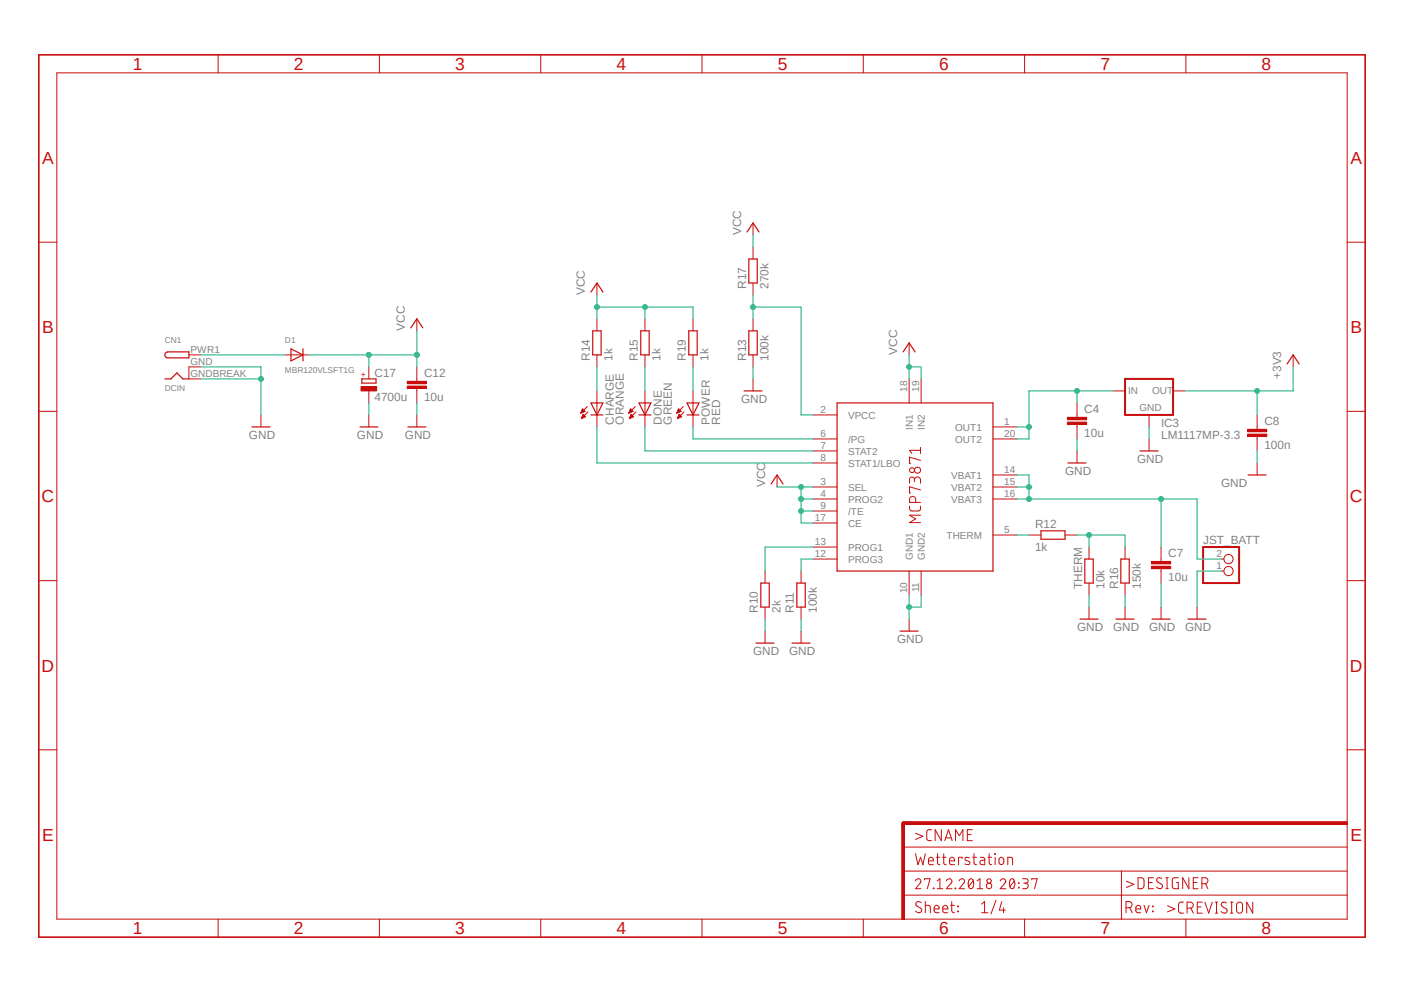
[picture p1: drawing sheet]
<svg xmlns="http://www.w3.org/2000/svg" width="297mm" height="210mm" viewBox="0 0 297 210" stroke-linecap="round" stroke-linejoin="round" font-family="sans-serif">
<path d="M7.9 11.3l281.2 187.3M289.1 11.3l-281.2 187.3" fill="none" stroke="#fff" stroke-width=".21"/>
<path d="M190.8 174.1h.5v20.3h-.5z" fill-rule="evenodd" fill="#c90d0c"/>
<path d="M190.8 174.1h.5v20.3h-.5z" fill="none" stroke="#c90d0c" stroke-width=".21"/>
<path d="M191 173.8h94v.6h-94z" fill-rule="evenodd" fill="#c90d0c"/>
<g fill="none" stroke="#c90d0c" stroke-width=".21">
<path d="M12 15.4h273v179h-273zM46.1 11.6v3.8M80.3 11.6v3.8M114.4 11.6v3.8M148.5 11.6v3.8M182.6 11.6v3.8M216.7 11.6v3.8M250.9 11.6v3.8M8.2 51.2h3.8M159.3 52.2v2.6M159.3 59.9v2.5M285 51.2h3.8"/>
<path d="M126.3 67.4v2.6M126.3 75.1v2.5M136.4 67.4v2.6M136.4 75.1v2.5M146.6 67.4v2.6M146.6 75.1v2.5M159.3 67.4v2.6M159.3 75.1v2.5M192.3 72.5v2.6M8.2 87h3.8M172 87.8h5.1M172 92.8h5.1"/>
<path d="M172 95.4h5.1M172 97.9h5.1M192.3 80.1v5.1M194.7 94.6v1.3M194.7 97.4l-2.3-.7v1.3h.3M194.7 95.2h-2.3l.5 .7M194.9 80.1v5.1M210.1 92.8h5M210.1 90.3h5M227.8 87.8v.5M227.8 89.8v.5M227.8 95.4v2.5"/>
<path d="M235.5 82.7h2.5M243.1 87.8v2.5M248.2 82.7h2.5M285 87h3.8M172 108.1h5.1M172 103h5.1M172 105.5h5.1M172 110.6h5.1M172 118.2h5.1M172 115.7h5.1M192.4 107.1v.5l.3 .4 1.5 .1a.45 .45 0 0 0 .5-.5v-.5M193.5 101.5a.64 .64 0 0 1 .6-.6 .64 .64 0 0 1 .6 .6v.7"/>
<path d="M193.5 101.9v-.5a.53 .53 0 0 0-.6-.5 .53 .53 0 0 0-.5 .5v.8M193.7 106.3v-.7a.66 .66 0 0 0-.6-.6 .66 .66 0 0 0-.7 .6v.7h2.3M194.7 109h-2.3l1.3 .7-1.3 .8h2.3M194.7 103.6l-2.3-.6v1.3h.3M210.1 103h5M210.1 105.5h5M210.1 113.2h5M210.1 100.5h5M217.7 113.2h2.5M225.3 113.2h2.5M230.4 115.7v2.5M238 115.7v2.5"/>
<path d="M8.2 122.8h3.8M161.8 120.8v2.5M161.8 128.4v2.5M161.8 133.5v2.5M169.5 120.8v2.5M169.5 128.4v2.5M169.5 133.5v2.5M192.3 120.8v5.1M192.3 130.9v2.6M194.9 120.8v5.1M230.4 123.3v2.6M230.4 128.4v2.5"/>
<path d="M238 123.3v2.6M238 128.4v2.5M245.6 128.4v2.5M285 122.8h3.8M8.2 158.6h3.8M285 158.6h3.8M191 173.8h94v.6h-94zM191.1 179.2h93.9M193.7 176.2l1.5 .7-1.5 .6M197.1 175.5h-.8l-.3 .5 .2 1.6 .9 .2M199.1 175.5v2.3l-1.3-2.3v2.3M199.9 177.8l.8-2.3 .7 2.3"/>
<path d="M200.1 177.2h1.1M202.1 177.8v-2.3l.8 1.2 .8-1.2v2.3M204.6 176.5h.8M205.7 175.5h-1.1v2.3h1.1M46.1 194.4v3.8M80.3 194.4v3.8M114.4 194.4v3.8M148.5 194.4v3.8M182.6 194.4v3.8M191.1 189.3h93.9M191.1 184.2h93.9M193.7 186.3a.57 .57 0 0 1 .8-.4 .57 .57 0 0 1 .1 .9l-.9 1.2h1.1"/>
<path d="M193.7 180.6l.5 2.3 .5-1.6 .5 1.6 .5-2.3M194.9 190.9a.61 .61 0 0 0-.8-.2 .61 .61 0 0 0-.3 .8 1.75 1.75 0 0 1 1.2 1l-.1 .2a.75 .75 0 0 1-1.2 0M195.6 186.1v-.3h1.2l-.6 2.2M195.7 191.5h.7l.3 .1 .1 1.4M195.7 190.7v2.3M196.4 182.1h1a.54 .54 0 0 0-.3-.8 .54 .54 0 0 0-.7 .5v.7l.2 .3 .8 .1M197.4 187.8l.2 .2zM197.6 192.2h1.1a.55 .55 0 0 0-.4-.7 .55 .55 0 0 0-.7 .5v.6l.2 .4h.9M198.1 181.3h.7M198.3 188h1.1M198.3 186.3l.5-.5v2.2M198.3 180.6v1.9l.2 .3 .3 .1"/>
<path d="M199.4 181.3h.8M199.4 192.2h1.1a.55 .55 0 0 0-.4-.7 .55 .55 0 0 0-.7 .5l.1 .8 .3 .2h.7M199.6 180.6v1.9l.3 .3 .3 .1M200.2 186.3a.58 .58 0 0 1 .8-.4 .58 .58 0 0 1 .2 .9l-1 1.2h1.2M200.9 182.1h1a.55 .55 0 0 0-.3-.8 .55 .55 0 0 0-.7 .5v.9l.4 .2h.6M201.1 191.5h.8M201.3 190.7v1.9l.2 .4h.4M202.1 187.8l.1 .2zM202.6 191.6l.1 .2zM202.6 192.7l.1 .1zM202.9 186.3a.57 .57 0 0 1 .8-.4 .57 .57 0 0 1 .2 .9l-1 1.2h1.1M203.5 181.6v-.3h-.7v1.6"/>
<path d="M205.1 181.4a.55 .55 0 0 0-1 .3l.1 .2 .9 .4a.38 .38 0 0 1-.2 .6l-.8-.1M205.1 186a.44 .44 0 0 1 .7 .1 1.31 1.31 0 0 1-.4 1.9l-.2-.1a1.47 1.47 0 0 1-.1-1.9zM205.8 181.3h.8M205.9 186.3l-1 1.2M206 180.6v1.9a.43 .43 0 0 0 .6 .4M206.7 188h1.2M206.7 186.3l.6-.5v2.2M207.4 181.3l.7 .1 .2 .3v1.2h-.6a.47 .47 0 0 1-.4-.5 .47 .47 0 0 1 .4-.5h.6M207.6 193h1.4M207.6 191.2l.7-.5v2.3M209 181.3h.8M209.3 180.6v1.9l.2 .3 .3 .1"/>
<path d="M210.4 180.6l.2 .1zM210.5 181.3v1.6M210.7 190.4l-1.1 2.9M211.5 181.4a.5 .5 0 0 1 .6-.1 .5 .5 0 0 1 .2 .5v.5a.51 .51 0 0 1-.5 .6 .51 .51 0 0 1-.5-.6zM211.6 186.3a.58 .58 0 0 1 .8-.4 .58 .58 0 0 1 .2 .9l-1 1.2h1.2M211.9 190.7l-.5 1.8h1.3M212.3 192v1M213.2 182.9v-1.6l.8 .1 .2 .1v1.4M213.8 186a.41 .41 0 0 1 .4-.2 .41 .41 0 0 1 .3 .3 1.36 1.36 0 0 1-.4 1.9l-.1-.1a1.47 1.47 0 0 1-.2-1.9zM214.6 186.3l-.9 1.2M215.5 186.7l.1 .2zM215.5 187.7l.1 .1z"/>
<path d="M216.3 185.8h.7a.47 .47 0 0 1 .5 .5 .47 .47 0 0 1-.5 .5h-.4M216.7 194.4v3.8M216.9 186.8a.59 .59 0 0 1 .6 .6 .59 .59 0 0 1-.6 .6h-.6M218.3 186.1v-.3h1.1l-.5 2.2M237.2 184.2v10.3M238.2 192h.6a.66 .66 0 0 0 .7-.7 .66 .66 0 0 0-.7-.6h-.6v2.3M238.3 186.4l1.6 .6-1.6 .7M239 192l.5 1M240.3 192.2h1a.54 .54 0 0 0-.4-.7 .54 .54 0 0 0-.6 .5v.8l.4 .2h.6M240.7 185.6h.7a.59 .59 0 0 1 .6 .7v1a.65 .65 0 0 1-.6 .7h-.7zM242 191.5l.5 1.5 .6-1.5M243 186.6h.8"/>
<path d="M243.8 192.7l.1 .1zM243.8 191.6l.1 .2zM244 185.6h-1v2.4h1M245.8 185.8l-.3-.1a.53 .53 0 0 0-.7 .1 .53 .53 0 0 0 .1 .8l.8 .4a.58 .58 0 0 1 0 .9 .58 .58 0 0 1-.8-.1l-.3-.2M246.6 185.6h.5M246.6 188h.5M246.9 185.6v2.4M247 191.6l1.5 .6-1.5 .7M249.3 185.6l-1.1 .1-.2 .2v1.5a.51 .51 0 0 0 .5 .6h.8v-1.4h-.4M250.4 190.8h-.8l-.3 .5v1.5l.3 .3h.8M250.9 194.4v3.8M251.1 192.1h.7a.64 .64 0 0 0 .7-.7 .64 .64 0 0 0-.7-.6h-.7v2.3"/>
<path d="M251.5 185.6v2.4l-1.3-2.4v2.4M251.9 192.1l.5 1M252.4 186.6h.8M253.3 191.8h.8M253.4 185.6h-1v2.4h1M254.3 186.9h.6a.64 .64 0 0 0 .6-.6 .64 .64 0 0 0-.6-.7h-.6v2.4M254.3 190.8h-1v2.3h1M254.9 190.8l.8 2.3 .8-2.3M255 186.9l.5 1.1M257.1 193.1h.5M257.1 190.8h.5M257.3 190.8v2.3"/>
<path d="M259.5 191l-.8-.2a.51 .51 0 0 0-.4 .5 .51 .51 0 0 0 .3 .5l.7 .4a.58 .58 0 0 1 .1 .8 .58 .58 0 0 1-.9 0l-.2-.2M260.3 193.1h.5M260.3 190.8h.5M260.6 190.8v2.3M261.6 191.1a.65 .65 0 0 1 .8-.3 .65 .65 0 0 1 .4 .6v1.1a.64 .64 0 0 1-.6 .6 .64 .64 0 0 1-.6-.6zM265 190.8v2.3l-1.3-2.3v2.3"/>
<circle cx="192.9" cy="99.5" r=".53"/>
<circle cx="194.1" cy="99.5" r=".65"/>
<circle cx="209.2" cy="187.4" r=".57"/>
<circle cx="209.2" cy="186.3" r=".47"/>
</g>
<path d="M192.3 174.1h-1.2v1.2" fill="none" stroke="#c90d0c" stroke-width=".64"/>
<path d="M8.2 11.6h280.6v186.6h-280.6z" fill="none" stroke="#c90d0c" stroke-width=".34"/>
<g fill="none" stroke="#c90d0c" stroke-width=".25">
<path d="M158.4 54.8h1.8v5.1h-1.8zM125.4 70h1.8v5.1h-1.8zM135.6 70h1.7v5.1h-1.7zM145.7 70h1.8v5.1h-1.8zM158.4 70h1.8v5.1h-1.8zM191.1 74.4l1.2-1.9 1.3 1.9M177.1 85.2h33v35.6h-33zM225.9 97.9h3.8M220.2 112.3h5.1v1.7h-5.1zM229.5 118.2h1.8v5.1h-1.8zM237.1 118.2h1.8v5.1h-1.8zM159.9 136h3.8"/>
<path d="M161 123.3h1.7v5.1h-1.7zM167.6 136h3.8M168.6 123.3h1.7v5.1h-1.7zM190.4 133.5h3.8M228.5 130.9h3.8M236.1 130.9h3.8M243.7 130.9h3.8"/>
</g>
<path d="M238 80.1h10.2v7.7h-10.2z" fill="none" stroke="#c90d0c" stroke-width=".42"/>
<path d="M225.8 89.3h4.1v.5h-4.1z" fill-rule="evenodd" fill="#c90d0c"/>
<path d="M225.8 89.3h4.1v.5h-4.1z" fill="none" stroke="#c90d0c" stroke-width=".21"/>
<path d="M225.8 88.3h4.1v.5h-4.1z" fill-rule="evenodd" fill="#c90d0c"/>
<path d="M225.8 88.3h4.1v.5h-4.1zM227.8 85.2v2.6M227.8 90.3v2.5M245.6 118.2v.5M245.6 120.3v.5" fill="none" stroke="#c90d0c" stroke-width=".21"/>
<path d="M243.6 119.8h4v.5h-4z" fill-rule="evenodd" fill="#c90d0c"/>
<path d="M243.6 119.8h4v.5h-4z" fill="none" stroke="#c90d0c" stroke-width=".21"/>
<path d="M243.6 118.7h4v.6h-4z" fill-rule="evenodd" fill="#c90d0c"/>
<path d="M273.6 75.1v2.5M243.1 92.8v2.6M265.9 90.3v.5M265.9 92.3v.5M243.6 118.7h4v.6h-4zM245.6 115.7v2.5M245.6 120.8v2.5" fill="none" stroke="#c90d0c" stroke-width=".21"/>
<path d="M272.3 77l1.3-1.9 1.2 1.9M241.2 95.4h3.8" fill="none" stroke="#c90d0c" stroke-width=".25"/>
<path d="M263.9 91.8h4.1v.5h-4.1z" fill-rule="evenodd" fill="#c90d0c"/>
<path d="M263.9 91.8h4.1v.5h-4.1z" fill="none" stroke="#c90d0c" stroke-width=".21"/>
<path d="M263.9 90.8h4.1v.5h-4.1z" fill-rule="evenodd" fill="#c90d0c"/>
<g fill="none" stroke="#c90d0c" stroke-width=".21">
<path d="M126.3 59.9v2.5M159.3 47.2v2.5M88.2 80.1v.5M88.2 82.2v.5M122.9 87.3h.1M122.9 87.2h.2M122.9 87.2h.5M123 87.1h.6M123 88.5h.1M123 87h.7M123 88.4h.3M123.1 86.9h.6"/>
<path d="M123.1 88.3h.4M123.1 86.8h.5M123.1 88.2h.6M123.1 86.7h.3M123.1 88.1h.8M123.2 86.6h.2M123.2 88.1h.6M123.2 86.5h.1M123.2 88h.5M123.3 87.9h.3M123.3 87.8h.2M123.4 87.7h.1"/>
<path d="M123.7 87l-.5-.5-.3 .9M123.7 87l-.8 .4M123.9 88.1l-.5-.5-.4 .9M123.9 88.1l-.9 .4M124.2 86l-1.3 1.4M124.4 87.1l-1.4 1.4M126.3 82.7v7.6M133 87.3h.1M133.1 87.2h.2M133.1 87.2h.4M133.1 87.1h.6M133.1 88.5h.1"/>
<path d="M133.2 87h.7M133.2 88.4h.2M133.2 86.9h.6M133.2 88.3h.4M133.3 86.8h.4M133.3 88.2h.5M133.3 86.7h.3M133.3 88.1h.7M133.3 86.6h.2M133.3 88.1h.6M133.4 86.5h.1M133.4 88h.5"/>
<path d="M133.4 87.9h.4M133.5 87.8h.2M133.5 87.7h.1M133.9 87l-.5-.5-.4 .9M133.9 87l-.9 .4M134 88.1l-.5-.5-.4 .9M134 88.1l-.9 .4M134.4 86l-1.4 1.4M134.5 87.1l-1.4 1.4M136.4 82.7v7.6M143.2 87.3h.1M143.2 87.2h.3"/>
<path d="M143.3 87.2h.4M143.3 87.1h.6M143.3 88.5h.1M143.3 87h.8M143.3 88.4h.3M143.4 86.9h.6M143.4 88.3h.4M143.4 86.8h.4M143.4 88.2h.6M143.5 86.7h.3M143.5 88.1h.7M143.5 86.6h.2"/>
<path d="M143.5 86.5h.1M143.5 88.1h.6M143.6 88h.4M143.6 87.9h.3M143.6 87.8h.2M143.6 87.7h.1M144.1 87l-.5-.5-.4 .9M144.1 87l-.9 .4M144.2 88.1l-.5-.5-.4 .9M144.2 88.1l-.9 .4M144.6 86l-1.4 1.4M144.7 87.1l-1.4 1.4"/>
<path d="M146.6 82.7v7.6M159.3 80.1v2.6M263.9 90.8h4.1v.5h-4.1zM265.9 87.8v2.5M265.9 92.8v2.6M265.9 97.9v2.6M164.4 100.5v2.5M258.3 118.2h.6M253.2 128.4v2.5M258.3 120.8h.6"/>
<circle cx="259.9" cy="118.2" r=".98"/>
<circle cx="259.9" cy="120.8" r=".98"/>
</g>
<path d="M158 49.1l1.3-1.9 1.3 1.9M125 61.8l1.3-1.9 1.3 1.9M125 85.2h2.6l-1.3 2.6zM125 87.8h2.6M135.2 87.8h2.5M135.2 85.2h2.5l-1.3 2.6zM145.3 87.8h2.6M145.3 85.2h2.6l-1.3 2.6zM157.4 82.7h3.8M163.1 102.4l1.3-1.9 1.3 1.9M264 100.5h3.8M251.3 130.9h3.8" fill="none" stroke="#c90d0c" stroke-width=".25"/>
<path d="M254.5 115.7h7.6v7.6h-7.6z" fill="none" stroke="#c90d0c" stroke-width=".42"/>
<path d="M86.1 81.7h4.1v.5h-4.1z" fill-rule="evenodd" fill="#c90d0c"/>
<path d="M86.1 81.7h4.1v.5h-4.1z" fill="none" stroke="#c90d0c" stroke-width=".21"/>
<path d="M86.1 80.6h4.1v.6h-4.1z" fill-rule="evenodd" fill="#c90d0c"/>
<path d="M40 75.1h2.5M42.5 77.6h-2.5v2.5h2.5M60.3 75.1h5.1M88.2 77.6v2.5M86.1 80.6h4.1v.6h-4.1zM88.2 82.7v2.5" fill="none" stroke="#c90d0c" stroke-width=".21"/>
<path d="M35 74.7l.5-.3h4.5v1.3h-4.5a.62 .62 0 0 1-.6-.3 .62 .62 0 0 1 .1-.7zM61.6 73.8l2.5 1.3-2.5 1.2zM64.1 73.8v2.5M34.9 80.1h1.3l1.2-1.2 1.3 1.2h1.3M76.5 80.1h3v.9h-3z" fill="none" stroke="#c90d0c" stroke-width=".25"/>
<path d="M76.4 81.8h3.3v.9h-3.3z" fill-rule="evenodd" fill="#c90d0c"/>
<path d="M78 77.6v2.5M88.2 67.4v2.6M55.2 87.8v2.5M76.4 81.8h3.3v.9h-3.3zM78 82.7v2.5M78 87.8v2.5M88.2 87.8v2.5" fill="none" stroke="#c90d0c" stroke-width=".21"/>
<path d="M86.9 69.3l1.3-1.9 1.3 1.9M53.3 90.3h3.8M76.2 90.3h3.7M86.3 90.3h3.8" fill="none" stroke="#c90d0c" stroke-width=".25"/>
<path d="M161.8 130.9v2.6M169.5 130.9v2.6M192.3 125.9v5M194.9 125.9v2.5h-2.6" fill="none" stroke="#0dab76" stroke-width=".21"/>
<circle cx="192.3" cy="128.4" r=".51" fill="#0dab76"/>
<g fill="none" stroke="#0dab76" stroke-width=".21">
<path d="M42.5 77.6h12.7v10.2M159.3 77.6v2.5M42.5 80.1h12.7M227.8 92.8v2.6M243.1 90.3v2.5M265.9 95.4v2.5M230.4 125.9v2.5M238 125.9v2.5M245.6 123.3v5.1M258.3 120.8h-5.1v7.6"/>
<circle cx="192.3" cy="128.4" r=".51"/>
</g>
<circle cx="55.2" cy="80.1" r=".51" fill="#0dab76"/>
<g fill="none" stroke="#0dab76" stroke-width=".21">
<path d="M192.3 75.1v5M192.3 77.6h2.6v2.5M78 85.2v2.6M88.2 85.2v2.6M172 115.7h-10.2v5.1M172 118.2h-2.5v2.6"/>
<circle cx="55.2" cy="80.1" r=".51"/>
</g>
<circle cx="192.3" cy="77.6" r=".51" fill="#0dab76"/>
<g fill="none" stroke="#0dab76" stroke-width=".21">
<path d="M159.3 49.7v2.5M169.5 105.5h2.5M172 103h-2.5v7.6h2.5"/>
<circle cx="192.3" cy="77.6" r=".51"/>
</g>
<circle cx="169.5" cy="105.5" r=".51" fill="#0dab76"/>
<g fill="none" stroke="#0dab76" stroke-width=".21">
<path d="M169.5 108.1h2.5"/>
<circle cx="169.5" cy="105.5" r=".51"/>
</g>
<circle cx="169.5" cy="108.1" r=".51" fill="#0dab76"/>
<g fill="none" stroke="#0dab76" stroke-width=".21">
<path d="M164.4 103h5.1"/>
<circle cx="169.5" cy="108.1" r=".51"/>
</g>
<circle cx="169.5" cy="103" r=".51" fill="#0dab76"/>
<g fill="none" stroke="#0dab76" stroke-width=".21">
<path d="M126.3 62.4v5M136.4 64.9h10.2v2.5"/>
<circle cx="169.5" cy="103" r=".51"/>
</g>
<circle cx="126.3" cy="64.9" r=".51" fill="#0dab76"/>
<g fill="none" stroke="#0dab76" stroke-width=".21">
<path d="M126.3 64.9h10.1v2.5"/>
<circle cx="126.3" cy="64.9" r=".51"/>
</g>
<circle cx="136.4" cy="64.9" r=".51" fill="#0dab76"/>
<g fill="none" stroke="#0dab76" stroke-width=".21">
<path d="M65.4 75.1h22.8M88.2 70v7.6"/>
<circle cx="136.4" cy="64.9" r=".51"/>
</g>
<circle cx="88.2" cy="75.1" r=".51" fill="#0dab76"/>
<g fill="none" stroke="#0dab76" stroke-width=".21">
<path d="M78 75.1v2.5"/>
<circle cx="88.2" cy="75.1" r=".51"/>
</g>
<circle cx="78" cy="75.1" r=".51" fill="#0dab76"/>
<g fill="none" stroke="#0dab76" stroke-width=".21">
<path d="M215.1 113.2h2.6M227.8 113.2h10.2v2.5M230.4 113.2v2.5"/>
<circle cx="78" cy="75.1" r=".51"/>
</g>
<circle cx="230.4" cy="113.2" r=".51" fill="#0dab76"/>
<g fill="none" stroke="#0dab76" stroke-width=".21">
<path d="M215.1 100.5h2.6v5M215.1 105.5h30.5v10.2"/>
<circle cx="230.4" cy="113.2" r=".51"/>
</g>
<circle cx="217.7" cy="105.5" r=".51" fill="#0dab76"/>
<g fill="none" stroke="#0dab76" stroke-width=".21">
<path d="M215.1 103h2.6"/>
<circle cx="217.7" cy="105.5" r=".51"/>
</g>
<circle cx="217.7" cy="103" r=".51" fill="#0dab76"/>
<g fill="none" stroke="#0dab76" stroke-width=".21">
<path d="M245.6 105.5h7.6v12.7h5.1"/>
<circle cx="217.7" cy="103" r=".51"/>
</g>
<circle cx="245.6" cy="105.5" r=".51" fill="#0dab76"/>
<g fill="none" stroke="#0dab76" stroke-width=".21">
<path d="M215.1 90.3h2.6M227.8 85.2v-2.5h-10.1v10.1h-2.6"/>
<circle cx="245.6" cy="105.5" r=".51"/>
</g>
<circle cx="217.7" cy="90.3" r=".51" fill="#0dab76"/>
<g fill="none" stroke="#0dab76" stroke-width=".21">
<path d="M227.8 82.7h7.7"/>
<circle cx="217.7" cy="90.3" r=".51"/>
</g>
<circle cx="227.8" cy="82.7" r=".51" fill="#0dab76"/>
<g fill="none" stroke="#0dab76" stroke-width=".21">
<path d="M273.6 77.6v5.1h-22.9M265.9 82.7v5.1"/>
<circle cx="227.8" cy="82.7" r=".51"/>
</g>
<circle cx="265.9" cy="82.7" r=".51" fill="#0dab76"/>
<g fill="none" stroke="#0dab76" stroke-width=".21">
<path d="M159.3 62.4v5M159.3 64.9h10.2v22.9h2.5"/>
<circle cx="265.9" cy="82.7" r=".51"/>
</g>
<circle cx="159.3" cy="64.9" r=".51" fill="#0dab76"/>
<g fill="none" stroke="#0dab76" stroke-width=".21">
<path d="M42.5 75.1h17.8M126.3 77.6v5.1M136.4 77.6v5.1M146.6 77.6v5.1M126.3 90.3v7.6h45.7M136.4 90.3v5.1h35.6M146.6 90.3v2.5h25.4"/>
<circle cx="159.3" cy="64.9" r=".51"/>
</g>
<g font-size="3.7" fill="#c90d0c">
<text x="28.1" y="14.8">1</text>
<text x="62.2" y="14.8">2</text>
<text x="96.3" y="14.8">3</text>
<text x="130.4" y="14.8">4</text>
<text x="164.5" y="14.8">5</text>
<text x="198.7" y="14.8">6</text>
<text x="232.8" y="14.8">7</text>
<text x="266.9" y="14.8">8</text>
<text x="8.9" y="34.6">A</text>
<text x="285.7" y="34.6">A</text>
<text x="8.9" y="70.4">B</text>
<text x="285.7" y="70.4">B</text>
<text x="8.8" y="106.2">C</text>
<text x="285.6" y="106.2">C</text>
<text x="8.8" y="142">D</text>
<text x="285.6" y="142">D</text>
<text x="8.9" y="177.8">E</text>
<text x="285.7" y="177.8">E</text>
<text x="28.1" y="197.6">1</text>
<text x="62.2" y="197.6">2</text>
<text x="96.3" y="197.6">3</text>
<text x="130.4" y="197.6">4</text>
<text x="164.5" y="197.6">5</text>
<text x="198.7" y="197.6">6</text>
<text x="232.8" y="197.6">7</text>
<text x="266.9" y="197.6">8</text>
</g>
<g font-size="2.5" fill="#808080">
<text x="156.8" y="49.7" transform="rotate(-90 156.8 49.7)">VCC</text>
<text x="123.7" y="62.4" transform="rotate(-90 123.7 62.4)">VCC</text>
<text x="157.8" y="61.1" transform="rotate(-90 157.8 61.1)">R17</text>
<text x="162.6" y="61.1" transform="rotate(-90 162.6 61.1)">270k</text>
<text x="85.6" y="70" transform="rotate(-90 85.6 70)">VCC</text>
<text x="124.8" y="76.3" transform="rotate(-90 124.8 76.3)">R14</text>
<text x="129.6" y="76.3" transform="rotate(-90 129.6 76.3)">1k</text>
<text x="135" y="76.3" transform="rotate(-90 135 76.3)">R15</text>
<text x="139.7" y="76.3" transform="rotate(-90 139.7 76.3)">1k</text>
<text x="145.1" y="76.3" transform="rotate(-90 145.1 76.3)">R19</text>
<text x="149.9" y="76.3" transform="rotate(-90 149.9 76.3)">1k</text>
<text x="157.8" y="76.3" transform="rotate(-90 157.8 76.3)">R13</text>
<text x="162.6" y="76.3" transform="rotate(-90 162.6 76.3)">100k</text>
<text x="189.8" y="75.1" transform="rotate(-90 189.8 75.1)">VCC</text>
<text x="79.2" y="79.7">C17</text>
<text x="89.7" y="79.8">C12</text>
<text x="271" y="80.1" transform="rotate(-90 271 80.1)">+3V3</text>
<text x="79.2" y="84.8">4700u</text>
<text x="89.7" y="84.8">10u</text>
<text x="129.8" y="89.8" transform="rotate(-90 129.8 89.8)">CHARGE</text>
<text x="132" y="89.8" transform="rotate(-90 132 89.8)">ORANGE</text>
<text x="140" y="89.8" transform="rotate(-90 140 89.8)">DONE</text>
<text x="142.2" y="89.8" transform="rotate(-90 142.2 89.8)">GREEN</text>
<text x="150.2" y="89.8" transform="rotate(-90 150.2 89.8)">POWER</text>
<text x="152.3" y="89.8" transform="rotate(-90 152.3 89.8)">RED</text>
<text x="156.8" y="85.2">GND</text>
<text x="229.4" y="87.4">C4</text>
<text x="267.5" y="89.9">C8</text>
<text x="52.7" y="92.8">GND</text>
<text x="75.5" y="92.8">GND</text>
<text x="85.6" y="92.8">GND</text>
<text x="229.4" y="92.5">10u</text>
<text x="245.6" y="92.8">LM1117MP-3.3</text>
<text x="245.6" y="90.3">IC3</text>
<text x="267.5" y="95">100n</text>
<text x="225.3" y="100.5">GND</text>
<text x="240.5" y="97.9">GND</text>
<text x="161.8" y="103" transform="rotate(-90 161.8 103)">VCC</text>
<text x="258.3" y="103">GND</text>
<text x="219" y="111.7">R12</text>
<text x="219" y="116.5">1k</text>
<text x="247.1" y="117.9">C7</text>
<text x="254.5" y="115.1">JST_BATT</text>
<text x="228.9" y="124.6" transform="rotate(-90 228.9 124.6)">THERM</text>
<text x="233.7" y="124.6" transform="rotate(-90 233.7 124.6)">10k</text>
<text x="236.5" y="124.6" transform="rotate(-90 236.5 124.6)">R16</text>
<text x="241.3" y="124.6" transform="rotate(-90 241.3 124.6)">150k</text>
<text x="247.1" y="122.9">10u</text>
<text x="160.3" y="129.7" transform="rotate(-90 160.3 129.7)">R10</text>
<text x="165.1" y="129.7" transform="rotate(-90 165.1 129.7)">2k</text>
<text x="167.9" y="129.7" transform="rotate(-90 167.9 129.7)">R11</text>
<text x="172.8" y="129.7" transform="rotate(-90 172.8 129.7)">100k</text>
<text x="189.8" y="136">GND</text>
<text x="227.8" y="133.5">GND</text>
<text x="235.5" y="133.5">GND</text>
<text x="243.1" y="133.5">GND</text>
<text x="250.7" y="133.5">GND</text>
<text x="159.3" y="138.6">GND</text>
<text x="166.9" y="138.6">GND</text>
</g>
<g font-size="2.1" fill="#808080">
<text x="40.3" y="74.7">PWR1</text>
<text x="40.3" y="77.3">GND</text>
<text x="40.3" y="79.8">GNDBREAK</text>
<text x="191.9" y="82.9" transform="rotate(-90 191.9 82.9)">18</text>
<text x="194.5" y="82.9" transform="rotate(-90 194.5 82.9)">19</text>
<text x="238.6" y="83.3">IN</text>
<text x="243.7" y="83.3">OUT</text>
<text x="173.6" y="87.4">2</text>
<text x="179.4" y="88.5">VPCC</text>
<text x="212.4" y="90">1</text>
<text x="241" y="87">GND</text>
<text x="173.6" y="92.5">6</text>
<text x="173.6" y="95">7</text>
<text x="179.4" y="93.6">/PG</text>
<text x="193.1" y="90.8" transform="rotate(-90 193.1 90.8)">IN1</text>
<text x="195.6" y="90.8" transform="rotate(-90 195.6 90.8)">IN2</text>
<text x="202.1" y="93.6">OUT2</text>
<text x="202.1" y="91.1">OUT1</text>
<text x="212.4" y="92.5">20</text>
<text x="173.6" y="97.6">8</text>
<text x="179.4" y="96.1">STAT2</text>
<text x="179.4" y="98.7">STAT1/LBO</text>
<text x="201.2" y="101.2">VBAT1</text>
<text x="212.4" y="100.1">14</text>
<text x="173.6" y="102.7">3</text>
<text x="173.6" y="105.2">4</text>
<text x="173.6" y="107.7">9</text>
<text x="179.4" y="103.8">SEL</text>
<text x="179.4" y="106.3">PROG2</text>
<text x="201.2" y="106.3">VBAT3</text>
<text x="201.2" y="103.8">VBAT2</text>
<text x="212.4" y="105.2">16</text>
<text x="212.4" y="102.7">15</text>
<text x="172.4" y="110.3">17</text>
<text x="179.4" y="108.8">/TE</text>
<text x="179.4" y="111.4">CE</text>
<text x="200.2" y="113.9">THERM</text>
<text x="212.4" y="112.8">5</text>
<text x="172.4" y="117.9">12</text>
<text x="172.4" y="115.4">13</text>
<text x="179.4" y="119">PROG3</text>
<text x="179.4" y="116.5">PROG1</text>
<text x="193.1" y="118.4" transform="rotate(-90 193.1 118.4)">GND1</text>
<text x="195.6" y="118.4" transform="rotate(-90 195.6 118.4)">GND2</text>
<text x="257.3" y="117.9">2</text>
<text x="191.9" y="125.5" transform="rotate(-90 191.9 125.5)">10</text>
<text x="194.5" y="125.3" transform="rotate(-90 194.5 125.3)">11</text>
<text x="257.3" y="120.4">1</text>
</g>
<g font-size="1.8" fill="#808080">
<text x="34.9" y="72.5">CN1</text>
<text x="60.3" y="72.5">D1</text>
<text x="34.9" y="82.7">DCIN</text>
<text x="60.3" y="78.9">MBR120VLSFT1G</text>
</g>
<text font-size="1.8" fill="#c90d0c" x="77.5" y="79.8" transform="rotate(-90 77.5 79.8)">+</text>
</svg>
